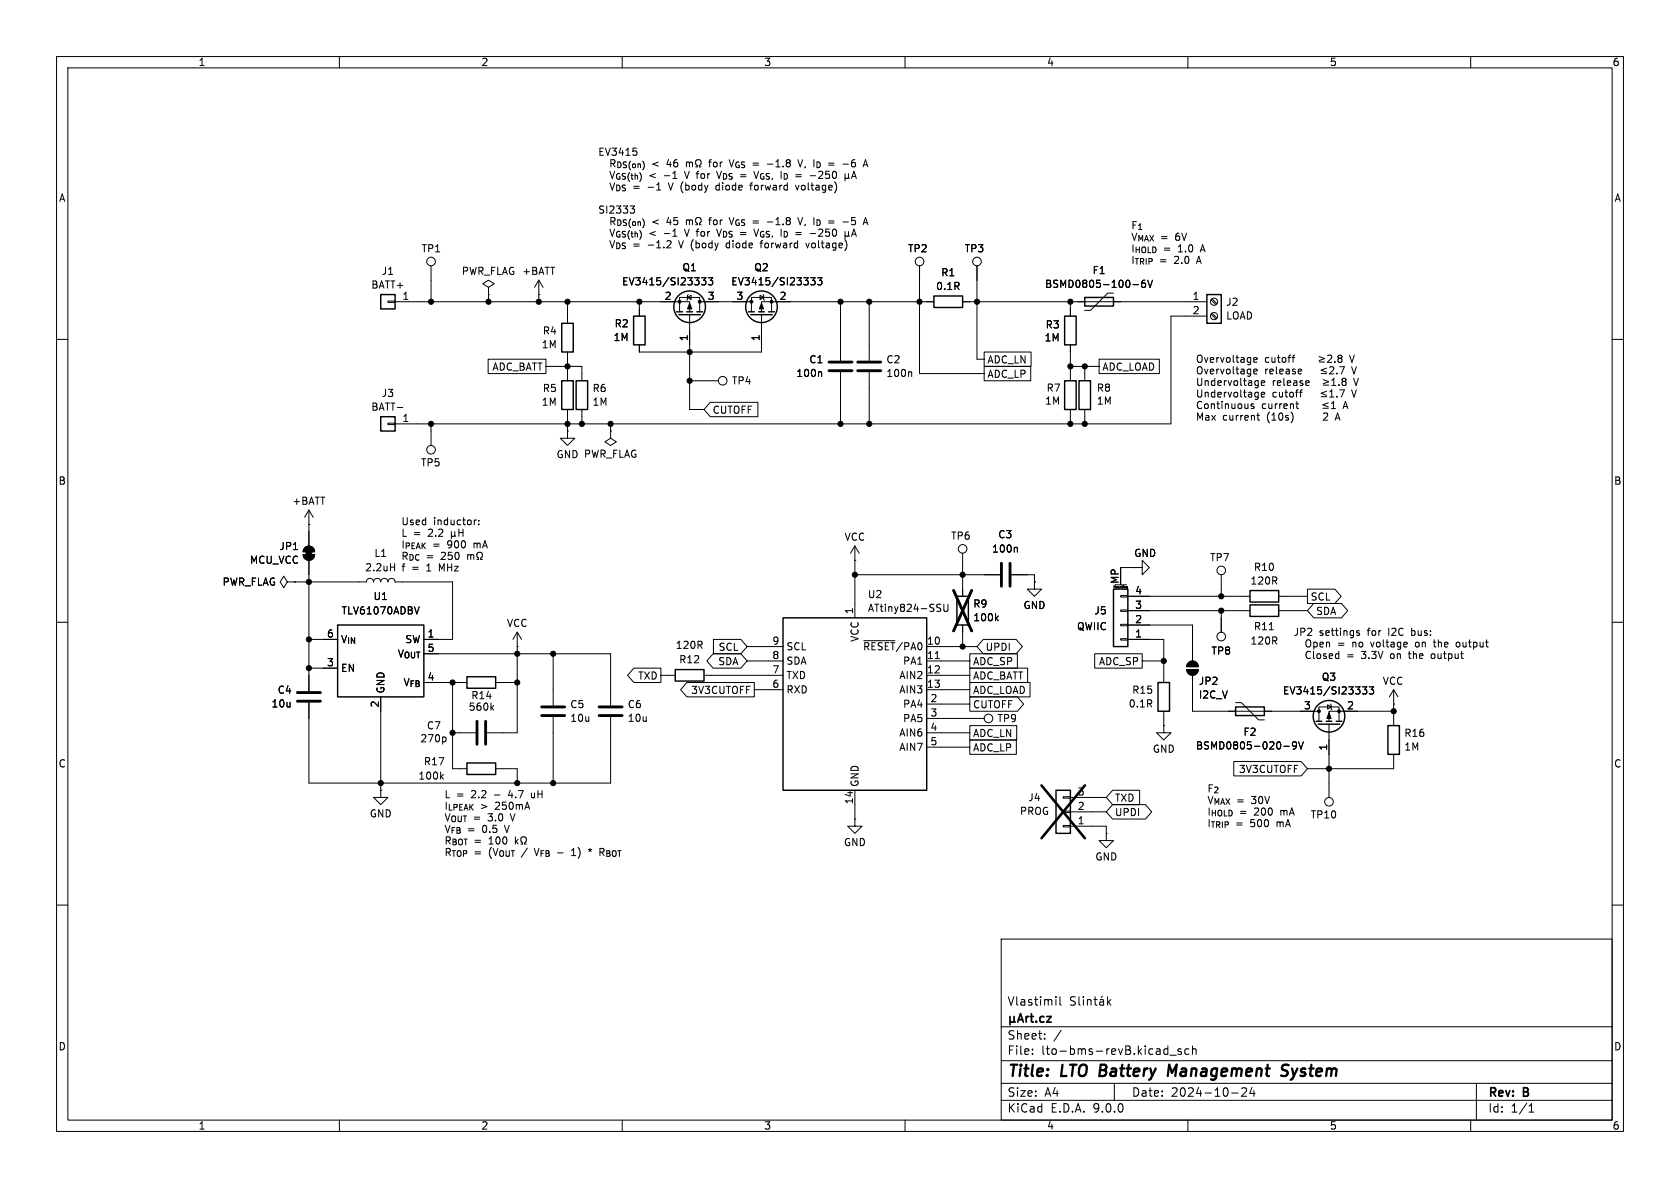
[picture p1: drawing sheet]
<svg xmlns="http://www.w3.org/2000/svg" width="297mm" height="210mm" viewBox="0 0 297 210" stroke-linecap="round" stroke-linejoin="round" font-family="sans-serif">
<g fill="none" stroke="#000" stroke-width=".18">
<path d="M10 10h277v190h-277zM12 12h273v186h-273zM60 10v2M110 10v2M160 10v2M210 10v2M260 10v2M111.4 36.4h.8l-.4 .5 .3 .1 .1 .4-.3 .3h-.3M111.9 26.2h.6M112.5 26.7l.1 .2-.1 .5M118.1 32.3l.5 1.3M121 30.3l.4 1.2"/>
<path d="M121.3 39l.4-.1 .2 .2M121.3 28.7v.8M121.3 38.9v.8M121.3 28.8l.4-.1 .2 .1M121.9 28.8l.2-.1h.3v.8M121.9 28.8v.7M121.9 39.1v.6M121.9 39.1l.2-.2h.3v.8M123 29.5h.3v-.2a.54 .54 0 0 1-.3-.8 .54 .54 0 0 1 .8-.2 .58 .58 0 0 1-.2 1v.2h.3M123 39.7h.3v-.2a.54 .54 0 0 1-.3-.8 .54 .54 0 0 1 .8-.2 .58 .58 0 0 1-.2 1v.2h.3M125.3 28.7h.5M125.3 38.9h.5"/>
<path d="M125.8 28.2l-.3 .2v1.1M125.8 38.5l-.3 .1v1.1M126.7 30.3l.4 1.2 .4-1.2M127.2 32.8l-.4-.1-.2 .3 .1 .5h.5M128.9 28.2l.4 1.3 .4-1.3M128.9 38.5l.4 1.2 .4-1.2M132.7 32.5v1.1M140.6 32.7l.3 .9 .4-.9M141 28.2l.5 1.3 .4-1.3M141 38.5l.5 1.2 .4-1.2M142.3 29.6v.1M142.3 39.8v.1"/>
<path d="M145.4 30.8l-.7 .7h.8M149.4 31.4l.2 .1h.2l.2-.1M149.4 30.7v1.3M150 31.4l.2 .1M150 30.7v.7M150.5 39.6l.5 .1M150.5 31.5l.5-1.2 .4 1.2M150.7 31.2h.6M150.8 28.3a.86 .86 0 0 0 0 1.2M150.8 28.7l-.3 .3M151.2 38.5h-.6l-.1 .6 .5-.2M153 28.2l.4 1.3"/>
<path d="M153 38.5l.4 1.2M68.6 53.2h1.2v.3h-1.2zM69.8 53.3h52.1v1.8M76.2 47v6.3M86.4 50.8l1-.6-1-.7-1.1 .7 1.1 .6v1.3M86.4 52.1h.1M86.4 52.1v1.2M95.2 52.1h.1M95.2 49.5l-.7 1.3M95.2 49.5l.8 1.3M95.2 49.5v3.8M100.3 53.3v3.9"/>
<path d="M113 53.3v2.6M118.6 42.7v.4l-.8 .7h.8M120 42.5l.4 1.3M120.1 55.1v-2.5h3.6v2.5M121 40.5l.4 1.3M121.5 52.6l.7-.4v.8zM121.7 52.1l-.2 .1v.8l-.1 .1M121.9 55.6v16.8h2.6M123.7 53.3h9.1M124 49.1h.8l-.4 .5 .3 .1v.5l-.1 .2-.6-.2M125.2 49.1h.8l-.4 .5 .3 .1v.5l-.1 .2-.6-.2M126.7 40.5l.4 1.3 .4-1.3"/>
<path d="M128.6 43l-.2 .2v.4l.2 .2h.4M128.9 43h.1M132.8 55.1v-2.5h3.6v2.5M134.4 52.2l.6 .4-.6 .4zM134.5 42.7v1.1M134.6 55.6v6.6h-21.6v-1.2M134.9 52.1l.1 .1v.8l.1 .1M142.5 43l.3 .8 .3-.8M143.3 49.1h.8l-.4 .5 .3 .1v.5l-.1 .2-.6-.2M144.5 49.1h.8l-.4 .5 .3 .1v.5l-.1 .2-.6-.2M145.4 41l-.7 .8h.8M148.6 53.3v10.5"/>
<path d="M149.4 40.9v1.3M149.4 41.6l.2 .2h.2l.2-.2M150 40.9v.7M150 41.6l.2 .2M150.5 41.8l.5-1.3 .4 1.3M150.7 41.4h.6M153.7 53.3v10.5M162.6 47v19h11.4M165.1 53.3h-30.5v1.8M170.2 53.3h43.2M172.7 47v16.5h1.3M189.2 53.3v2.6"/>
<path d="M196.8 51.8h-1l-3 3.1h-1M200.3 50.3h1M202.4 49.5l-.3 .1a.86 .86 0 0 0 0 1.2l.4-.1v-.4l-.2-.3-.4 .1-.1 .2M202.9 49.5l.4 1.3 .4-1.3M213.4 55.9h-6.4v19h-137.2M214.1 53l.9 .8M214.1 55.5l.9 .9M214.3 52.8l.8 .9M214.3 55.4l.8 .8M10 60h2M68.6 74.8h1.2v.3h-1.2zM70.2 72h1"/>
<path d="M76.2 74.9v3.8M86.3 63.5h10.2v2.5h-10.2zM96.5 64.8h6.4v2.5M100.3 76.2v1.3h1.3l-1.3 1.2-1.2-1.2h1.2M100.3 76.2h.1M100.3 62.2v5.1M100.3 72.4v3.8M102.9 72.4v2.5M107.9 76.2v1.3l1.1 .6-1.1 .6-1-.6 1-.6M107.9 76.2h.1M107.9 74.9v1.3M121.9 67.3h5.1"/>
<path d="M125.6 71.1h8.4v2.6h-8.4l-1.1-1.3zM145.1 65.7l.2 .2v.7M148.6 65.8v9.1M153.7 65.8v9.1M161 65.7l.2 .2v.7M174 64.8h8.2v2.5h-8.2zM174 62.2h8.3v2.6h-8.3zM189.2 61v6.3M189.2 72.4v2.5M189.2 64.8h5.1M191.8 64.8v2.5M191.8 72.4v2.5"/>
<path d="M194.3 63.5h10.7v2.5h-10.7zM221.2 71.4v.3l.4 .2 .1 .1-.2 .2h-.3M221.6 63.6l.7-.1-.1-.2-.4-.1-.2 .2 .1 .6h.5M221.6 65.7l.7-.1-.1-.3h-.4l-.2 .1 .1 .6h.5M222.2 73.4h.5M222.3 67.3l.1 .1M222.3 69.3l.1 .1M222.4 73v1.1l.3 .2M222.4 67.3v1.1M222.4 69.3v1.2M222.4 68.1h-.1M222.4 70.1l-.1 .1"/>
<path d="M223 67.7l.6-.1-.1-.2-.3-.1-.2 .2v.6h.5M223 69.8l.6-.2-.1-.2-.3-.1-.2 .2v.6h.5M228.4 63.2h.5M228.5 73.4v.8M228.9 62.8l-.3 .2v1.1M229.1 71.4h.5M229.3 71v1l.3 .2M229.7 65.3h.4v.3l-.6 .1M229.8 69.3h.4M230 69l-.1 1.2M230.1 66l-.4 .1M231 67.3l.4 .1v.2l-.6 .1"/>
<path d="M231.4 68.1h-.4M233.2 64h1M233.2 63l1 .4-1 .3M233.6 70.1h.9M233.6 66h.9M233.9 72.2h.9M233.9 68.1h1M233.9 67.1l1 .4-1 .3M234.5 69.2l-.9 .3 .9 .4M234.5 65.1l-.9 .3 .9 .4M234.6 73.1l-.4-.1-.2 .1M234.7 73.5l-.8 .8h.8"/>
<path d="M234.7 62.9l.5-.1 .2 .3-.7 1h.7M234.8 71.2l-.9 .4 .9 .3M235.1 69.3l.3-.4v1.3M235.1 70.2h.7M235.1 64.9l.5-.1 .2 .4-.8 .9h.8M235.4 72.2h.7M235.4 71.3l.3-.3v1.2M235.4 67.2l.4-.3v1.2M235.4 68.1h.8M236 63.9v.2M236.2 73.9h.6M236.3 70.1v.1"/>
<path d="M236.3 66v.1M236.5 73l.4 1.3M236.7 68v.1M236.8 63.3l-.3 .3 .1 .3 .2 .2 .3-.1 .2-.2v-.2l-.3-.3M236.8 63.3l-.3-.2 .3-.3h.2l.3 .2-.3 .3M236.8 63.3h.2M236.8 68.9h.9l-.6 1.3M236.8 64.8h.9l-.6 1.3M237.5 67.4l-.2-.2 .2-.3h.2l.3 .2-.3 .3M237.5 67.4l-.2 .3v.3l.2 .1h.4l.1-.2v-.2l-.3-.3M237.5 67.4h.2M237.6 71.9h.6"/>
<path d="M237.9 71l-.5 1.2M238.6 62.8l.4 1.3M238.9 68.9l.5 1.3M238.9 64.8l.5 1.3M239.3 66.9l.4 1.2M285 60h2M53.6 98h2a1.02 1.02 0 0 1-1 1.1 1.02 1.02 0 0 1-1-1.1zM53.9 96.8a1.02 1.02 0 0 1 1.1-.2 1.02 1.02 0 0 1 .6 .9h-2zM54.6 92.7h.1M54.6 90.2v6.3M54.6 99.1v23.1M54.6 90.2l-.8 1.2"/>
<path d="M54.6 90.2l.8 1.2M69.8 99.6v1.3M79.8 94v1.2M79.8 94.6l.2 .2h.2l.2-.2M80.4 94.6l.2 .2M80.4 94v.6M81.1 93.5v1.3M81.1 94.1h.8M81.9 93.5v1.3M82.7 98.1v.8M82.7 98.2l.3-.1 .2 .1M83.2 98.2l.2-.1h.3l.1 .8"/>
<path d="M83.2 98.2v.7M84.2 91.9l-.4 .3M84.4 97.8a.6 .6 0 0 0 .2 .9v.2h-.3M84.6 92.6v.2M84.6 92v.1M85.2 97.8a.6 .6 0 0 1-.2 .9v.2h.3M151.1 99.1h.1M151.1 96.5l-.7 1.3M151.1 96.5l.8 1.3M151.1 96.5v12.7M170.2 97.8v7.6M179.7 96.8l.2 .1v.7"/>
<path d="M10 110h2M50.8 102.9l-.6-1-.7 1 .7 1 .6-1h1.3M52.1 102.9h.1M52.1 102.9h12.7a.64 .64 0 0 1 .6-.7 .64 .64 0 0 1 .6 .7 .64 .64 0 0 1 .7-.7 .64 .64 0 0 1 .6 .7 .64 .64 0 0 1 .6-.7 .64 .64 0 0 1 .7 .7 .64 .64 0 0 1 .6-.7 .64 .64 0 0 1 .6 .7h10.2v10.1h-5.1M54.6 113h5.1M54.6 118.1h5.1M69 100.2h.8M74.1 107.3l-.4 1.2M77.5 115.6h30.4v9.1M91.4 114.3h.1M91.4 111.8l-.7 1.2M91.4 111.8l.8 1.2"/>
<path d="M91.4 111.8v17.7h-5.3M97.8 115.6v9.1M112.1 118.1h4.7v2.6h-4.7l-1.2-1.3zM116.8 119.4h2.6M124.5 119.4h13.9M126.1 115.6h4.9l1.1 1.2-1.1 1.3h-4.9l-1.1-1.3zM126.1 113h4.9l1.1 1.3-1.1 1.3h-4.9zM132.1 114.3h6.3M132.1 116.8h6.3M151.1 101.6h25.7M152.7 113.3h5.5M163.8 119.4h7.6"/>
<path d="M163.8 114.3h8.9M163.8 116.8h7.6M165.3 116.4h.8M165.8 107.4l.4 .1 .1 .3-.2 .3h-.3M165.8 106.8l.5 .1M166.9 106.8v1l.2 .3 .4-.1 .1-.2v-1M170.2 110.5v3.8M171.4 118.1h10.3v2.6h-10.3zM171.4 115.6h8.5v2.5h-8.5zM173.8 113h5.8l1.2 1.3-1.2 1.3h-5.8l-1.1-1.3zM176.1 109.3l.4 .4M176.5 108.9l-.5 .5"/>
<path d="M178.8 101.6h4.1v1.3M182.9 102.9v1.2h1.2l-1.2 1.3-1.3-1.3h1.3M182.9 102.9h.1M193.5 115.6h8.4v2.5h-8.4zM196.9 103.9v-.4l.2 .3 .1-.3v.4M197.1 103.4h2M198.1 112.9h1.3v.3h-1.3zM198.1 110.4h1.3v.2h-1.3zM198.1 107.8h1.3v.3h-1.3zM198.1 105.3h1.3v.2h-1.3zM198.4 103.5v.4M198.6 103.6h.1"/>
<path d="M198.6 103.5v.1M199.1 103.9v-.2h.2v.3M199.1 104h.2M199.1 103.9h.1M199.2 103.9h.1M199.3 104h.1M199.4 110.5h11.4v6.3M199.4 113h6.3v7.7M199.4 108h21.6M199.4 105.4h21.6M200.7 100.3h1.2v-1.2l1.3 1.2-1.3 1.3v-1.3M200.7 100.3h.1"/>
<path d="M200.7 100.3h-2.6v3.1M201.9 116.8h3.8M209.8 118.4h2a1.02 1.02 0 0 1-1 1 1.02 1.02 0 0 1-1-1zM210.1 117.1a1.02 1.02 0 0 1 1.1-.2 1.02 1.02 0 0 1 .6 1h-2zM210.8 119.4v6.3h22.4M215.9 101.6v3.8M215.9 108v3.8M224.4 111.3h.7M226.1 108h5M226.1 105.4h5M231.1 104.1h4.9l1.1 1.3-1.1 1.3h-4.9zM232.3 106.7h4.9l1.1 1.3-1.1 1.2h-4.9l-1.2-1.2z"/>
<path d="M239.8 111.7l.6 .4-.2 .2h-.4M240.3 111.5h-.3l-.2 .2M242.3 113.5l.3 .9M245.9 115.7l-.1 .5 .1 .2M249 115.6h.4M249.1 115.1v1.1l.3 .2M250.7 113.5l-.3 .1-.2 .2 .1 .4 .4 .2M253.4 113.5h.5M253.6 113.1v1.1l.3 .2M253.6 115.6h-.3l-.3 .2 .1 .6h.5M257.5 113.6l.3-.1 .3 .3-.1 .5h-.5M285 110h2"/>
<path d="M54.6 124.2v14.2h53.3v-11.7M67.3 139.7v1.3h1.3l-1.3 1.2-1.3-1.2h1.3M67.3 139.7h.1M67.3 123.2v16.5M74.9 120.7h7.6M78 137.3l.4 .4M78.4 136.9l-.5 .5M78.6 130.3l.3 .2v.4l-.3 .2M80 120.7v15.2h2.5M80 129.5h4.1M86.9 125.1l.4 .4M87.3 124.7l-.5 .5"/>
<path d="M87.6 135.9h3.8v2.5M87.6 120.7h3.8M97.8 126.7v11.7M121.4 120.6h11.9v2.6h-11.9l-1.1-1.3zM133.3 121.9h5.1M151.1 139.7v5.1M163.8 129.5h7.6M163.8 127h10.2M163.8 121.9h7.6M163.8 124.5h7.6M163.8 132.1h7.6M171.4 123.2h8.5l1.1 1.3-1.1 1.2h-8.5z"/>
<path d="M171.4 120.6h10.7v2.6h-10.7zM171.4 130.8h8.3v2.6h-8.3zM171.4 128.3h8.3v2.5h-8.3zM196.7 139.7h4.8v2.5h-4.8l-1.1-1.2zM205.7 128.3v1.2h1.3l-1.3 1.3-1.2-1.3h1.2M205.7 128.3h.1M205.7 125.7v2.6M218.1 134.6h11.9l1.1 1.3-1.1 1.3h-11.9zM218.4 124.2h1.1l3 3.1h1M227 131.9h.9M229.2 131.7l-.2 .2h-.3l-.2-.2 .1-.5 .4-.1 .1 .2a.84 .84 0 0 1-.3 1.1h-.2M229.6 131.1l.4 1.3 .4-1.3"/>
<path d="M233.2 127.5v-2.5h3.5v2.5M234.7 124.6l.6 .4-.6 .3zM234.9 128v13M235.2 124.5l.1 .1v.7l.2 .2M240.8 121.4h.8l-.4 .5 .4 .1v.6l-.2 .1-.6-.1M242.1 121.4h.7l-.4 .5 .4 .1v.6l-.2 .1-.5-.1M246.4 125.7h-11.5v1.8M246.4 124.5h.1M246.4 133.4v2.5h-15.3M246.4 121.9v6.4M246.4 121.9l-.8 1.3M246.4 121.9l.7 1.3"/>
<path d="M91.1 147.9v1.3M91.2 148.7l.4 .5M91.6 148.4l-.5 .4M92.1 149.2h.3v-.2a.54 .54 0 0 1-.3-.8 .54 .54 0 0 1 .8-.2 .58 .58 0 0 1-.2 1v.2h.4M93.9 140.2v.6l.2 .2M101 151.2h.8M101.2 150.3l.2-.3v1.2M104 150.2l.3 .1M104.3 150v.3M104.3 150.3l-.2 .2M104.3 150.3l.2 .2M104.6 150.2l-.3 .1"/>
<path d="M106.1 150h.5l.2 .2-.1 .4h-.6M106.4 150.6l.4 .6M151.1 144.8v1.3h1.3l-1.3 1.2-1.2-1.2h1.2M151.1 144.8h.1M188 145.9h1.2v.3h-1.2zM188 143.4h1.2v.2h-1.2zM188 140.8h1.2v.3h-1.2zM189.2 146.1h6.4v1.2M189.2 143.5h6.4M189.2 141h6.4M195.6 147.3v1.3h1.2l-1.2 1.3-1.3-1.3h1.3M195.6 147.3h.1"/>
<path d="M196.7 142.2h5.8l1.1 1.3-1.1 1.3h-5.8l-1.1-1.3zM10 160h2M177 166h108v32h-108zM186.7 176.2v.1M186.7 176.7v1M187.4 176.2v1.3l.2 .2M190.1 176.3l-.6-.1-.2 .1v.5l.7 .3 .1 .3-.3 .3-.6-.1M190.7 176.2v1.3l.3 .2M191.5 176.2v.1M191.5 176.7v1M192.2 176.8l.3-.1 .3 .1 .1 .9M192.2 176.7v1"/>
<path d="M193.4 176.7h.6M193.6 176.2v1.3l.4 .2M194.5 176.8h.5l.1 .9M194.9 176.1l-.2 .2M195.1 177.1h-.5a.29 .29 0 0 0-.2 .3 .29 .29 0 0 0 .2 .3l.5-.1M195.8 176.2v1.5M196 177.1l.4 .6M196.4 176.7l-.6 .6M285 160h2M60 198v2M110 198v2M160 198v2"/>
<path d="M177 194.5h108M177 191.5h108M177 187.5h108M177 181.5h108M182.5 186.3v.1M182.5 185.5v.1M184.7 183.6v.1M184.7 182.8v.1M187.6 182.1l-1.3 2M197 191.5v3M206.3 185.4l.2 .1M206.5 184.9v1.5"/>
<path d="M206.5 186.3l-.2 .1M206.8 186.5h1.2M208.8 185.5l-.3-.1-.3 .2 .1 .2 .5 .2v.3h-.6M210 198v2M210.2 185.5l-.5-.1-.2 .3v.4l.1 .2h.6M210.8 185.5l.2-.1 .4 .1 .1 .9M210.8 184.9v1.5M217.7 193.2h1.2M220.3 192.4v.5l-.8 .9h.9M221.3 192.2l-.3 1.1h.9M221.7 192.8v1M260 198v2"/>
<path d="M261 191.5v6.5M270.3 196.6h.9M270.3 195.5l.4-.4v1.5"/>
<circle cx="76.2" cy="46.2" r=".76"/>
<circle cx="162.6" cy="46.2" r=".76"/>
<circle cx="172.7" cy="46.2" r=".76"/>
<circle cx="214.6" cy="55.9" r=".63"/>
<circle cx="214.6" cy="53.3" r=".63"/>
<circle cx="76.2" cy="79.5" r=".76"/>
<circle cx="127.8" cy="67.3" r=".76"/>
<circle cx="170.2" cy="97" r=".76"/>
<circle cx="215.9" cy="112.5" r=".76"/>
<circle cx="215.9" cy="100.8" r=".76"/>
<circle cx="174.8" cy="127" r=".76"/>
<circle cx="234.9" cy="141.7" r=".76"/>
</g>
<path d="M208 188.2l-.8 1.4-.5-1.4-.3 2M227.8 188.3a.85 .85 0 0 0-1 .1 .45 .45 0 0 0 .2 .8l.3 .1a.49 .49 0 0 1 .4 .5 .49 .49 0 0 1-.5 .4l-.7-.1M228.4 190.8l-.2 .1" fill="none" stroke="#000" stroke-width=".4"/>
<g fill="none" stroke="#000" stroke-width=".3">
<path d="M178.6 179.7v1.5M179.3 179.7v.8M181.4 179.7v1M181.8 179.7l-.2 .1-.2 .2M182.1 179.7h.6M182.3 179.2v1.3l.4 .2M184.6 179.8l-.5-.1-.3 .3v.4l.2 .2h.6M185.1 179.7h.7l-.7 1h.7M178.6 180.5l.2 .2h.3l.2-.2M179.3 180.5l.2 .2M179.9 180.7l.5-1.5 .5 1.5M180.1 180.3h.7"/>
<path d="M183.2 180.5v.2"/>
</g>
<g fill="none" stroke="#000" stroke-width=".25">
<path d="M67.3 52.1h2.5v2.5h-2.5zM99.3 57.2h2v5h-2zM112 55.9h2v5.1h-2zM119.6 55.1h1M120 55.6h3.8M121.4 55.1h1M123.2 55.1h1M132.3 55.1h1M132.7 55.6h3.8M134.1 55.1h1M135.9 55.1h1M165.1 52.3h5.1v2.1h-5.1z"/>
<path d="M188.2 55.9h2v5.1h-2zM191.8 52.6h5v1.5h-5zM213.4 52.1h2.5v5.1h-2.5zM67.3 73.7h2.5v2.5h-2.5zM99.3 67.3h2v5.1h-2zM101.9 67.3h2v5.1h-2zM188.2 67.3h2v5.1h-2zM190.8 67.3h2v5.1h-2zM59.7 110.5h15.2v12.7h-15.2zM82.5 119.6h5.1v2.1h-5.1zM119.4 118.4h5.1v2h-5.1zM138.4 109.2h25.4v30.5h-25.4z"/>
<path d="M169.2 105.4h2v5.1h-2zM196.8 104.1h2.6v10.2h-2.6zM221 106.9h5.1v2.1h-5.1zM221 104.4h5.1v2h-5.1zM82.5 134.9h5.1v2h-5.1zM186.7 139.7h2.5v7.6h-2.5zM204.7 120.7h2.1v5h-2.1zM218.4 125h5.1v1.5h-5.1zM232.7 127.5h1M233 128h3.9M234.4 127.5h1.1M236.2 127.5h1"/>
<path d="M245.4 128.3h2v5.1h-2z"/>
<circle cx="121.9" cy="54.2" r="2.79"/>
<circle cx="134.6" cy="54.2" r="2.79"/>
<circle cx="234.9" cy="126.6" r="2.79"/>
</g>
<g fill="none" stroke="#000" stroke-width=".51">
<path d="M146.6 64h4M146.6 65.5h4M151.6 64h4.1M151.6 65.5h4.1M177 99.6v4M178.6 99.6v4M52.6 122.4h4M52.6 124h4M84.3 127.5v4.1M85.9 127.5v4.1M95.8 125h4M95.8 126.5h4"/>
<path d="M105.9 125h4.1M105.9 126.5h4.1"/>
</g>
<g fill="#000" stroke="#000" stroke-width=".18">
<path d="M121.9 53.6l.4 1h-.8zM134.6 53.6l.4 1h-.8zM53.6 98h2a1.02 1.02 0 0 1-1 1.1 1.02 1.02 0 0 1-1-1.1zM54.1 97.3h1v1h-1zM53.9 96.8a1.02 1.02 0 0 1 1.1-.2 1.02 1.02 0 0 1 .6 .9h-2zM209.8 118.4h2a1.02 1.02 0 0 1-1 1 1.02 1.02 0 0 1-1-1zM210.1 117.1a1.02 1.02 0 0 1 1.1-.2 1.02 1.02 0 0 1 .6 1h-2zM234.9 126l.4 1h-.7z"/>
<circle cx="76.2" cy="53.3" r=".46"/>
<circle cx="86.4" cy="53.3" r=".46"/>
<circle cx="95.2" cy="53.3" r=".46"/>
<circle cx="100.3" cy="53.3" r=".46"/>
<circle cx="113" cy="53.3" r=".46"/>
<circle cx="120.1" cy="53.3" r=".25"/>
<circle cx="123.7" cy="53.3" r=".25"/>
<circle cx="132.8" cy="53.3" r=".25"/>
<circle cx="136.4" cy="53.3" r=".25"/>
<circle cx="148.6" cy="53.3" r=".46"/>
<circle cx="153.7" cy="53.3" r=".46"/>
<circle cx="162.6" cy="53.3" r=".46"/>
<circle cx="172.7" cy="53.3" r=".46"/>
<circle cx="189.2" cy="53.3" r=".46"/>
<circle cx="76.2" cy="74.9" r=".46"/>
<circle cx="100.3" cy="74.9" r=".46"/>
<circle cx="100.3" cy="64.8" r=".46"/>
<circle cx="102.9" cy="74.9" r=".46"/>
<circle cx="107.9" cy="74.9" r=".46"/>
<circle cx="121.9" cy="62.2" r=".46"/>
<circle cx="121.9" cy="67.3" r=".46"/>
<circle cx="148.6" cy="74.9" r=".46"/>
<circle cx="153.7" cy="74.9" r=".46"/>
<circle cx="189.2" cy="74.9" r=".46"/>
<circle cx="189.2" cy="64.8" r=".46"/>
<circle cx="191.8" cy="74.9" r=".46"/>
<circle cx="191.8" cy="64.8" r=".46"/>
<circle cx="54.6" cy="113" r=".46"/>
<circle cx="54.6" cy="118.1" r=".46"/>
<circle cx="54.6" cy="102.9" r=".46"/>
<circle cx="91.4" cy="115.6" r=".46"/>
<circle cx="97.8" cy="115.6" r=".46"/>
<circle cx="151.1" cy="101.6" r=".46"/>
<circle cx="170.2" cy="101.6" r=".46"/>
<circle cx="170.2" cy="114.3" r=".46"/>
<circle cx="205.7" cy="116.8" r=".46"/>
<circle cx="215.9" cy="105.4" r=".46"/>
<circle cx="215.9" cy="108" r=".46"/>
<circle cx="67.3" cy="138.4" r=".46"/>
<circle cx="80" cy="129.5" r=".46"/>
<circle cx="80" cy="120.7" r=".46"/>
<circle cx="91.4" cy="120.7" r=".46"/>
<circle cx="91.4" cy="138.4" r=".46"/>
<circle cx="97.8" cy="138.4" r=".46"/>
<circle cx="233.2" cy="125.7" r=".25"/>
<circle cx="234.9" cy="135.9" r=".46"/>
<circle cx="236.7" cy="125.7" r=".25"/>
<circle cx="246.4" cy="125.7" r=".46"/>
</g>
<path d="M168.6 104.4l3.2 7.1M171.8 104.4l-3.2 7.1M184.1 138.8l7.7 9.4M191.8 138.8l-7.7 9.4" fill="none" stroke="#000" stroke-width=".46"/>
<g font-size="2.8">
<text x="178" y="190.9">Title:</text>
<text x="187.7" y="190.9">LTO Battery</text>
<text x="208.1" y="190.9">Management</text>
<text x="229" y="190.9">System</text>
</g>
<g font-size="2.1">
<text x="178" y="178">Vlastimil</text>
<text x="178" y="184">Sheet:</text>
<text x="178" y="186.7">File:</text>
<text x="184.1" y="186.7">lto-bms-revB.kicad_sch</text>
<text x="178" y="196.9">KiCad</text>
<text x="178" y="194.1">Size:</text>
<text x="184.7" y="194.1">A4</text>
<text x="185.7" y="196.9">E.D.A.</text>
<text x="193.3" y="196.9">9.0.0</text>
<text x="200" y="194.1">Date:</text>
<text x="207" y="194.1">2024-10-24</text>
<text x="263" y="194.3">Rev:</text>
<text x="263" y="196.9">Id:</text>
<text x="267.1" y="196.9">1/1</text>
<text x="269.4" y="194.3">B</text>
</g>
<g font-size="1.8">
<text x="35" y="11.9">1</text>
<text x="85" y="11.9">2</text>
<text x="135" y="11.9">3</text>
<text x="185" y="11.9">4</text>
<text x="235" y="11.9">5</text>
<text x="285" y="11.9">6</text>
<text x="105.7" y="27.7">EV3415</text>
<text x="108" y="29.8">R_{DS(on)}</text>
<text x="115.6" y="29.8">&lt;</text>
<text x="118.4" y="29.8">46</text>
<text x="126.3" y="29.8">for</text>
<text x="130.1" y="29.8">V_{GS} -1.8</text>
<text x="142.9" y="29.8">V, I_{D}</text>
<text x="148.5" y="29.8">=</text>
<text x="151.3" y="29.8">-6</text>
<text x="10.3" y="35.9">A</text>
<text x="108" y="31.8">V_{GS(th)}</text>
<text x="108" y="33.9">V_{DS} -1</text>
<text x="112.2" y="33.9">=</text>
<text x="115.1" y="31.8">&lt;</text>
<text x="117.8" y="31.8">-1</text>
<text x="118.9" y="33.9">V (body</text>
<text x="121.8" y="31.8">V for</text>
<text x="127.6" y="33.9">diode</text>
<text x="127.9" y="31.8">V_{DS} V_{GS},</text>
<text x="133.9" y="33.9">forward</text>
<text x="139.7" y="31.8">I_{D}</text>
<text x="142.2" y="33.9">voltage)</text>
<text x="145.3" y="31.8">-250</text>
<text x="285.3" y="35.9">A</text>
<text x="105.7" y="38">SI2333</text>
<text x="108" y="40">R_{DS(on)}</text>
<text x="115.6" y="40">&lt;</text>
<text x="118.4" y="40">45</text>
<text x="126.3" y="40">for</text>
<text x="130.1" y="40">V_{GS} -1.8</text>
<text x="142.9" y="40">V, I_{D}</text>
<text x="148.5" y="40">=</text>
<text x="151.3" y="40">-5</text>
<text x="199.9" y="40.8">F_{1}</text>
<text x="74.4" y="44.8">TP1</text>
<text x="108" y="42.1">V_{GS(th)}</text>
<text x="108" y="44.1">V_{DS} -1.2</text>
<text x="112.2" y="44.1">=</text>
<text x="115.1" y="42.1">&lt;</text>
<text x="117.8" y="42.1">-1</text>
<text x="120.8" y="44.1">V (body</text>
<text x="121.8" y="42.1">V for</text>
<text x="127.9" y="42.1">V_{DS} V_{GS},</text>
<text x="129.5" y="44.1">diode</text>
<text x="135.8" y="44.1">forward</text>
<text x="139.7" y="42.1">I_{D}</text>
<text x="144" y="44.1">voltage)</text>
<text x="145.3" y="42.1">-250</text>
<text x="160.4" y="44.8">TP2</text>
<text x="170.4" y="44.8">TP3</text>
<text x="199.9" y="42.9">V_{MAX} 6V</text>
<text x="199.9" y="44.9">I_{HOLD} 1.0</text>
<text x="199.9" y="47">I_{TRIP} 2.0</text>
<text x="205" y="47">=</text>
<text x="205.2" y="42.9">=</text>
<text x="205.6" y="44.9">=</text>
<text x="211.9" y="47">A</text>
<text x="212.6" y="44.9">A</text>
<text x="65.5" y="51.2">BATT+</text>
<text x="67.4" y="48.8">J1</text>
<text x="71" y="53.1">1</text>
<text x="81.5" y="48.8">PWR_FLAG +BATT</text>
<text x="109.9" y="50.6">EV3415/SI23333</text>
<text x="117.4" y="53.1">2</text>
<text x="120.5" y="48.2">Q1</text>
<text x="125" y="53.1">3</text>
<text x="129.2" y="50.6">EV3415/SI23333</text>
<text x="130.1" y="53.1">3</text>
<text x="133.2" y="48.2">Q2</text>
<text x="137.7" y="53.1">2</text>
<text x="165.4" y="51.5">0.1R</text>
<text x="166.3" y="49">R1</text>
<text x="184.7" y="51.1">BSMD0805-100-6V</text>
<text x="193.1" y="48.7">F1</text>
<text x="210.7" y="53.1">1</text>
<text x="95.9" y="59.3">R4</text>
<text x="108.6" y="58.1">R2</text>
<text x="184.8" y="58.3">R3</text>
<text x="210.7" y="55.6">2</text>
<text x="216.7" y="54.3">J2</text>
<text x="216.7" y="56.7">LOAD</text>
<text x="87" y="65.7">ADC_BATT</text>
<text x="95.7" y="61.8">1M</text>
<text x="108.4" y="60.5">1M</text>
<text x="121.7" y="60.4" transform="rotate(-90 121.7 60.4)">1</text>
<text x="134.4" y="60.4" transform="rotate(-90 134.4 60.4)">1</text>
<text x="143" y="64.4">C1</text>
<text x="156.6" y="64.4">C2</text>
<text x="174.5" y="64.5">ADC_LN</text>
<text x="184.6" y="60.6">1M</text>
<text x="194.8" y="65.7">ADC_LOAD</text>
<text x="211.3" y="64.3">Overvoltage</text>
<text x="223.6" y="64.3">cutoff</text>
<text x="239.6" y="64.3">V</text>
<text x="67.4" y="70.4">J3</text>
<text x="95.7" y="71.9">1M</text>
<text x="95.9" y="69.5">R5</text>
<text x="104.7" y="69.5">R6</text>
<text x="104.7" y="71.9">1M</text>
<text x="129.3" y="68.2">TP4</text>
<text x="140.7" y="66.8">100n</text>
<text x="156.6" y="66.8">100n</text>
<text x="174.5" y="67">ADC_LP</text>
<text x="184.7" y="71.7">1M</text>
<text x="184.9" y="69.4">R7</text>
<text x="193.8" y="69.4">R8</text>
<text x="193.8" y="71.7">1M</text>
<text x="211.3" y="66.4">Overvoltage</text>
<text x="211.3" y="68.4">Undervoltage</text>
<text x="211.3" y="70.5">Undervoltage</text>
<text x="223.6" y="66.4">release</text>
<text x="224.9" y="68.4">release</text>
<text x="224.9" y="70.5">cutoff</text>
<text x="239.7" y="70.5">V</text>
<text x="239.7" y="66.4">V</text>
<text x="239.9" y="68.4">V</text>
<text x="65.5" y="72.8">BATT-</text>
<text x="71" y="74.7">1</text>
<text x="125.9" y="73.3">CUTOFF</text>
<text x="211.3" y="72.5">Continuous</text>
<text x="211.3" y="74.6">Max</text>
<text x="216.1" y="74.6">current</text>
<text x="223" y="72.5">current</text>
<text x="224.1" y="74.6">(10s)</text>
<text x="235.1" y="74.6">2</text>
<text x="238.4" y="72.5">A</text>
<text x="74.3" y="82.7">TP5</text>
<text x="98.3" y="81.2">GND PWR_FLAG</text>
<text x="10.3" y="85.9">B</text>
<text x="51.6" y="89.4">+BATT</text>
<text x="285.3" y="85.9">B</text>
<text x="70.9" y="93.2">Used</text>
<text x="70.9" y="95.2">L =</text>
<text x="75.8" y="95.2">2.2</text>
<text x="76.6" y="93.2">inductor:</text>
<text x="149.2" y="95.8">VCC</text>
<text x="168" y="95.6">TP6</text>
<text x="176.4" y="95.4">C3</text>
<text x="44.1" y="99.9">MCU_VCC</text>
<text x="49.3" y="97.4">JP1</text>
<text x="64.5" y="101.2">2.2uH</text>
<text x="66.1" y="98.7">L1</text>
<text x="70.9" y="97.3">I_{PEAK} 900</text>
<text x="70.9" y="99.3">R_{DC} 250</text>
<text x="70.9" y="101.3">f</text>
<text x="72.8" y="101.3">=</text>
<text x="75.3" y="99.3">=</text>
<text x="75.5" y="101.3">1</text>
<text x="76.5" y="97.3">=</text>
<text x="77.9" y="101.3">MHz</text>
<text x="84" y="97.3">mA</text>
<text x="175.3" y="97.9">100n</text>
<text x="200.4" y="98.7">GND</text>
<text x="213.8" y="99.4">TP7</text>
<text x="221.6" y="101.1">R10</text>
<text x="39.2" y="103.7">PWR_FLAG</text>
<text x="65.9" y="106.3">U1</text>
<text x="153.3" y="105.9">U2</text>
<text x="172" y="107.6">R9</text>
<text x="180.8" y="107.9">GND</text>
<text x="197.9" y="103.3" transform="rotate(-90 197.9 103.3)">MP</text>
<text x="200.6" y="107.7">3</text>
<text x="200.6" y="105.2">4</text>
<text x="221" y="103.5">120R</text>
<text x="231.6" y="106.4">SCL</text>
<text x="57.7" y="112.8">6</text>
<text x="60.2" y="113.9">V_{IN}</text>
<text x="60.3" y="108.8">TLV61070ADBV</text>
<text x="71.6" y="113.9">SW</text>
<text x="75.5" y="112.8">1</text>
<text x="89.5" y="111">VCC</text>
<text x="150.9" y="108.7" transform="rotate(-90 150.9 108.7)">1</text>
<text x="152" y="113.6" transform="rotate(-90 152 113.6)">VCC</text>
<text x="153.3" y="108.4">ATtiny824-SSU</text>
<text x="172" y="110">100k</text>
<text x="190.3" y="111.6">QWIIC</text>
<text x="193.4" y="108.8">J5</text>
<text x="200.6" y="112.8">1</text>
<text x="200.6" y="110.2">2</text>
<text x="221.6" y="111.6">R11</text>
<text x="228.6" y="112.7">JP2</text>
<text x="232.6" y="108.9">SDA</text>
<text x="233.2" y="112.7">settings</text>
<text x="241.9" y="112.7">for</text>
<text x="245.7" y="112.7">I2C</text>
<text x="250" y="112.7">bus:</text>
<text x="57.7" y="117.9">3</text>
<text x="60.2" y="119">EN</text>
<text x="70.2" y="116.4">V_{OUT}</text>
<text x="75.5" y="115.3">5</text>
<text x="119.4" y="114.9">120R</text>
<text x="120" y="117.4">R12</text>
<text x="126.9" y="117.8">SDA</text>
<text x="126.9" y="115.3">SCL</text>
<text x="136.5" y="114">9</text>
<text x="136.5" y="116.6">8</text>
<text x="136.5" y="119.1">7</text>
<text x="138.9" y="115.2">SCL</text>
<text x="138.9" y="117.7">SDA</text>
<text x="152.5" y="115.2">~{RESET}/PA0</text>
<text x="159.6" y="117.7">PA1</text>
<text x="163.8" y="114">10</text>
<text x="163.8" y="116.6">11</text>
<text x="163.8" y="119.1">12</text>
<text x="171.9" y="117.8">ADC_SP</text>
<text x="174.1" y="115.3">UPDI</text>
<text x="194.2" y="117.8">ADC_SP</text>
<text x="214.1" y="115.9">TP8</text>
<text x="221" y="114.1">120R</text>
<text x="230.9" y="114.8">Open</text>
<text x="230.9" y="116.8">Closed</text>
<text x="236.8" y="114.8">=</text>
<text x="238.5" y="116.8">=</text>
<text x="239.6" y="114.8">no</text>
<text x="241.2" y="116.8">3.3V</text>
<text x="243" y="114.8">voltage</text>
<text x="246.5" y="116.8">on</text>
<text x="250" y="116.8">the</text>
<text x="251.1" y="114.8">on</text>
<text x="254.1" y="116.8">output</text>
<text x="254.6" y="114.8">the</text>
<text x="258.7" y="114.8">output</text>
<text x="47.9" y="125.3">10u</text>
<text x="49" y="122.8">C4</text>
<text x="67.1" y="125.2" transform="rotate(-90 67.1 125.2)">2</text>
<text x="68.2" y="122.7" transform="rotate(-90 68.2 122.7)">GND</text>
<text x="71.2" y="121.5">V_{FB}</text>
<text x="75.5" y="120.4">4</text>
<text x="82.8" y="125.8">560k</text>
<text x="83.2" y="123.8">R14</text>
<text x="100.7" y="125.4">C5</text>
<text x="110.9" y="125.4">C6</text>
<text x="112.7" y="120.3">TXD</text>
<text x="122.1" y="122.9">3V3CUTOFF</text>
<text x="136.5" y="121.7">6</text>
<text x="138.9" y="120.2">TXD</text>
<text x="138.9" y="122.8">RXD</text>
<text x="158.9" y="120.2">AIN2</text>
<text x="158.9" y="122.8">AIN3</text>
<text x="159.6" y="125.3">PA4</text>
<text x="163.8" y="121.7">13</text>
<text x="164.4" y="124.2">2</text>
<text x="171.9" y="120.3">ADC_BATT</text>
<text x="171.9" y="125.4">CUTOFF</text>
<text x="171.9" y="122.9">ADC_LOAD</text>
<text x="199.5" y="125.3">0.1R</text>
<text x="200.1" y="122.8">R15</text>
<text x="211.8" y="121.3">JP2</text>
<text x="211.8" y="123.7">I2C_V</text>
<text x="226.7" y="123">EV3415/SI23333</text>
<text x="230.4" y="125.5">3</text>
<text x="233.6" y="120.5">Q3</text>
<text x="238.1" y="125.5">2</text>
<text x="244.4" y="121.3">VCC</text>
<text x="74.2" y="131.4">270p</text>
<text x="75.4" y="129.1">C7</text>
<text x="100.7" y="127.8">10u</text>
<text x="110.9" y="127.8">10u</text>
<text x="158.9" y="130.4">AIN6</text>
<text x="159.6" y="127.9">PA5</text>
<text x="164.4" y="126.7">3</text>
<text x="164.4" y="129.3">4</text>
<text x="164.4" y="131.8">5</text>
<text x="171.9" y="130.5">ADC_LN</text>
<text x="176.2" y="127.9">TP9</text>
<text x="219.7" y="130.3">F2</text>
<text x="248.2" y="130.5">R16</text>
<text x="10.3" y="135.9">C</text>
<text x="74.8" y="135.5">R17</text>
<text x="158.9" y="132.9">AIN7</text>
<text x="171.9" y="133">ADC_LP</text>
<text x="203.7" y="133.3">GND</text>
<text x="211.3" y="132.7">BSMD0805-020-9V</text>
<text x="218.9" y="136.8">3V3CUTOFF</text>
<text x="234.7" y="132.8" transform="rotate(-90 234.7 132.8)">1</text>
<text x="248.2" y="132.9">1M</text>
<text x="285.3" y="135.9">C</text>
<text x="73.9" y="138">100k</text>
<text x="78.5" y="141.4">L =</text>
<text x="78.5" y="143.5">I_{L_{PEAK}}</text>
<text x="83.4" y="141.4">2.2</text>
<text x="84.9" y="143.5">&gt;</text>
<text x="87.6" y="141.4">-</text>
<text x="87.6" y="143.5">250mA</text>
<text x="90.4" y="141.4">4.7</text>
<text x="94.6" y="141.4">uH</text>
<text x="150.9" y="142.3" transform="rotate(-90 150.9 142.3)">14</text>
<text x="152" y="139.2" transform="rotate(-90 152 139.2)">GND</text>
<text x="181.7" y="141.8">J4</text>
<text x="190.4" y="143.3">2</text>
<text x="190.4" y="140.7">3</text>
<text x="197" y="141.9">TXD</text>
<text x="213.4" y="140.4">F_{2}</text>
<text x="213.4" y="142.5">V_{MAX} 30V</text>
<text x="218.6" y="142.5">=</text>
<text x="65.3" y="144.7">GND</text>
<text x="78.5" y="145.5">V_{OUT} 3.0</text>
<text x="78.5" y="147.6">V_{FB}</text>
<text x="78.5" y="149.6">R_{BOT} 100</text>
<text x="82.6" y="147.6">=</text>
<text x="83.6" y="145.5">=</text>
<text x="83.8" y="149.6">=</text>
<text x="85.4" y="147.6">0.5</text>
<text x="89.6" y="147.6">V</text>
<text x="90.6" y="145.5">V</text>
<text x="149.1" y="149.8">GND</text>
<text x="180.2" y="144.3">PROG</text>
<text x="190.4" y="145.8">1</text>
<text x="197" y="144.5">UPDI</text>
<text x="213.4" y="144.5">I_{HOLD} 200</text>
<text x="213.4" y="146.5">I_{TRIP} 500</text>
<text x="218.4" y="146.5">=</text>
<text x="219.1" y="144.5">=</text>
<text x="226" y="146.5">mA</text>
<text x="226.6" y="144.5">mA</text>
<text x="231.6" y="144.9">TP10</text>
<text x="78.5" y="151.7">R_{TOP} (V_{OUT} V_{FB}</text>
<text x="83.8" y="151.7">=</text>
<text x="92.5" y="151.7">/</text>
<text x="101.9" y="151.7">1)</text>
<text x="105.2" y="151.7">*</text>
<text x="107.3" y="151.7">R_{BOT}</text>
<text x="193.5" y="152.3">GND</text>
<text x="10.3" y="185.9">D</text>
<text x="285.3" y="185.9">D</text>
<text x="35" y="199.9">1</text>
<text x="85" y="199.9">2</text>
<text x="135" y="199.9">3</text>
<text x="185" y="199.9">4</text>
<text x="235" y="199.9">5</text>
<text x="285" y="199.9">6</text>
</g>
<text font-size=".5" x="196.7" y="104.2">Mounting</text>
</svg>
